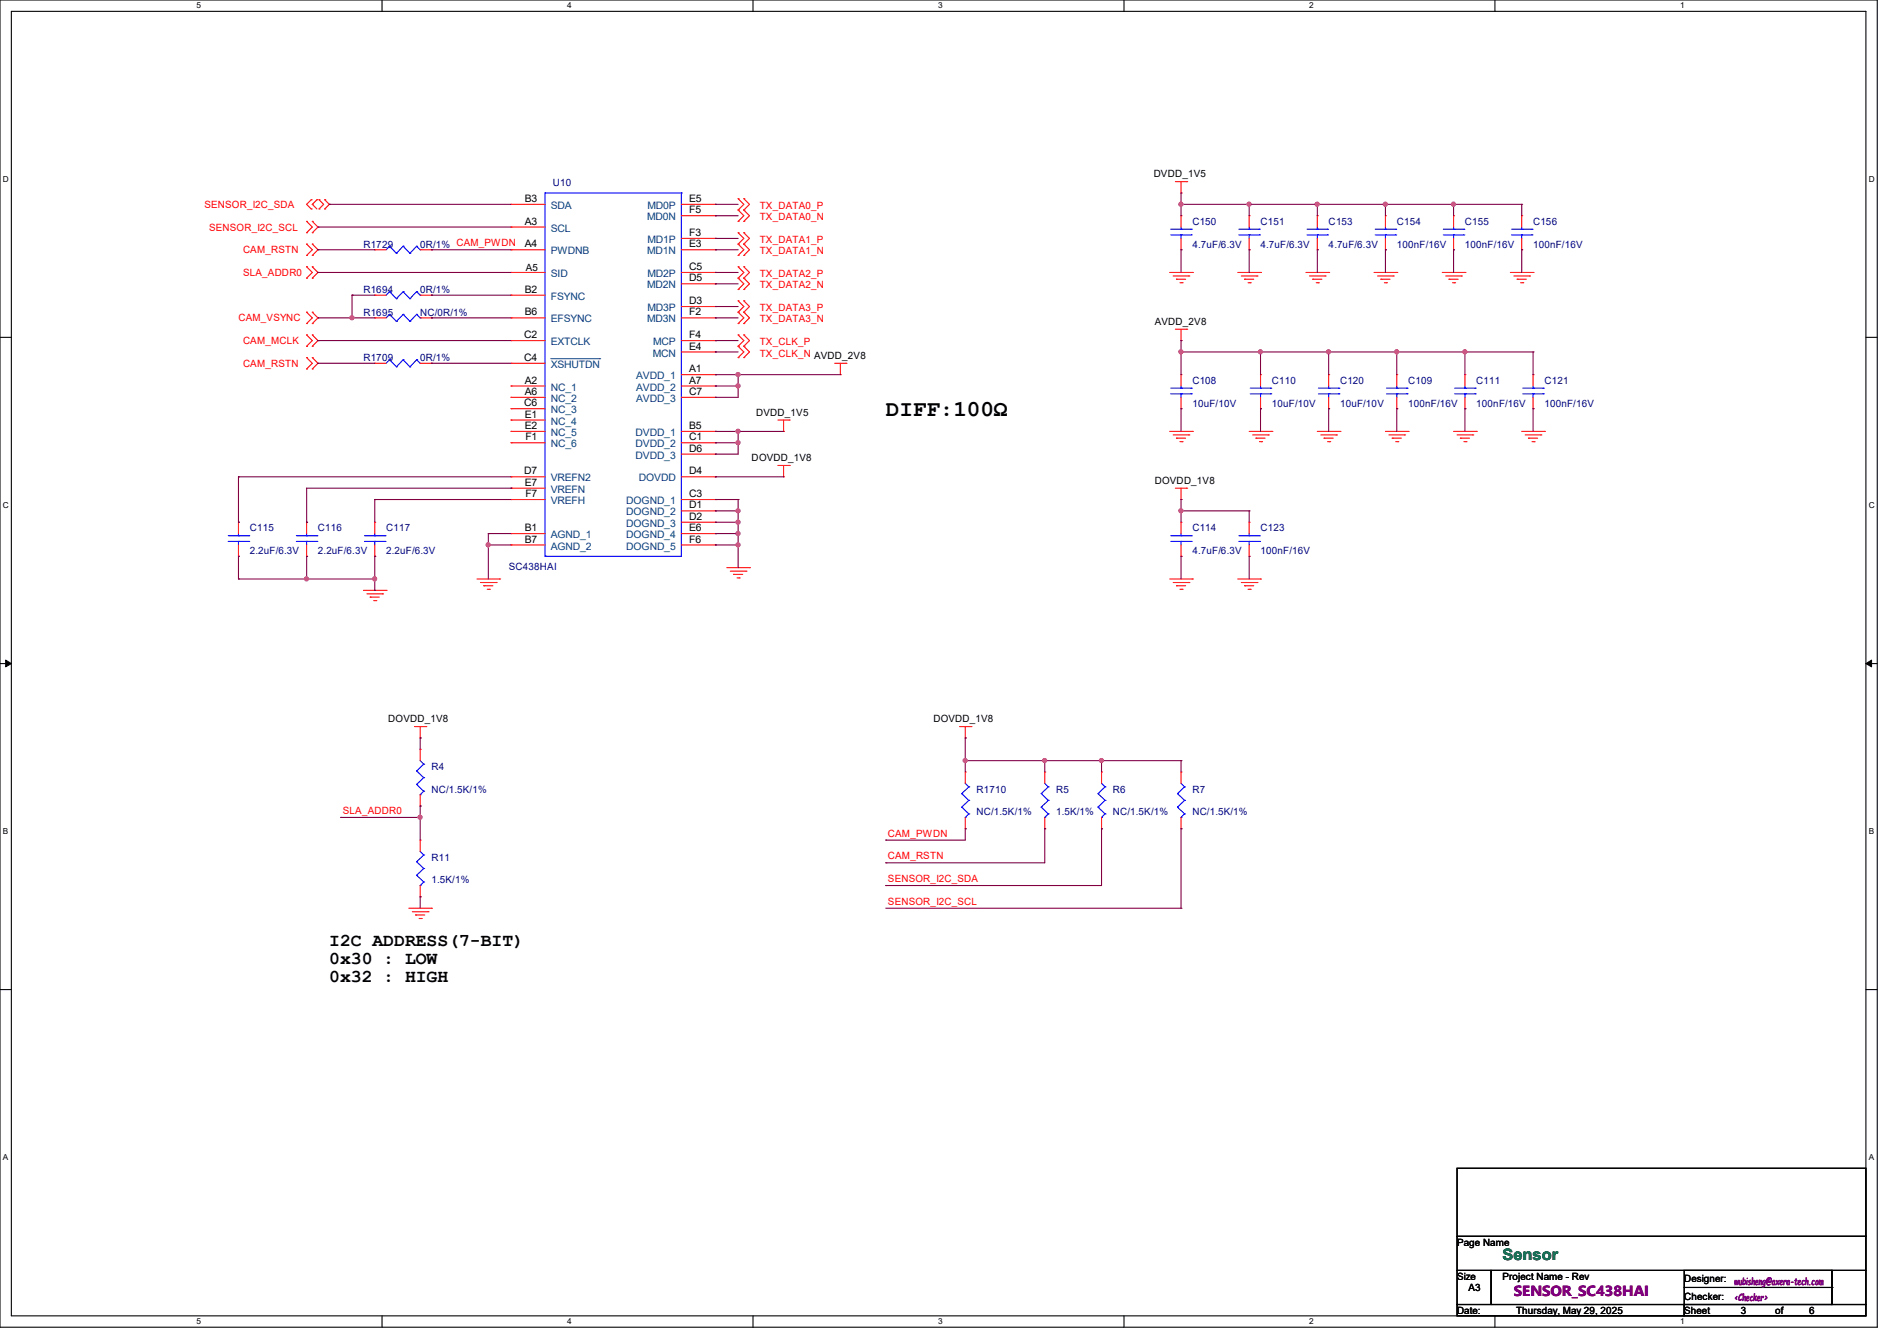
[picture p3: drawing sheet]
<svg xmlns="http://www.w3.org/2000/svg" width="297mm" height="210mm" viewBox="0 0 297 210" stroke-linecap="round" stroke-linejoin="round" font-family="sans-serif">
<path d="M0 0h293.9v207.9h-293.9zM1.8 1.8h290.3v204.3h-290.3z" fill="none" stroke="#000" stroke-width=".17"/>
<g fill="#fff">
<path d="M30.8 .2h.7v1.4h-.7z"/>
<path d="M30.8 206.2h.7v1.4h-.7z"/>
</g>
<path d="M59.8 0v1.8M59.8 206.1v1.8" fill="none" stroke="#000" stroke-width=".17"/>
<g fill="#fff">
<path d="M88.8 .2h.7v1.4h-.7z"/>
<path d="M88.8 206.2h.7v1.4h-.7z"/>
</g>
<path d="M117.9 0v1.8M117.9 206.1v1.8" fill="none" stroke="#000" stroke-width=".17"/>
<g fill="#fff">
<path d="M146.9 .2h.7v1.4h-.7z"/>
<path d="M146.9 206.2h.7v1.4h-.7z"/>
</g>
<path d="M176 0v1.8M176 206.1v1.8" fill="none" stroke="#000" stroke-width=".17"/>
<g fill="#fff">
<path d="M205 .2h.7v1.4h-.7z"/>
<path d="M205 206.2h.7v1.4h-.7z"/>
</g>
<path d="M234.1 0v1.8M234.1 206.1v1.8" fill="none" stroke="#000" stroke-width=".17"/>
<g fill="#fff">
<path d="M263.1 .2h.6v1.4h-.6z"/>
<path d="M263.1 206.2h.6v1.4h-.6z"/>
<path d="M.5 27.3h.9v1.4h-.9z"/>
<path d="M292.6 27.3h.9v1.4h-.9z"/>
<path d="M.5 78.4h.9v1.4h-.9z"/>
<path d="M292.6 78.4h.9v1.4h-.9z"/>
</g>
<path d="M0 52.8h1.8M292.1 52.8h1.8" fill="none" stroke="#000" stroke-width=".17"/>
<g fill="#fff">
<path d="M.5 129.5h.8v1.4h-.8z"/>
<path d="M292.6 129.5h.8v1.4h-.8z"/>
</g>
<path d="M0 103.9h1.8M292.1 103.9h1.8" fill="none" stroke="#000" stroke-width=".17"/>
<path d="M.9 103.4l.9 .5-.9 .5zM292.1 103.9l.9-.5v1z" fill="#000" stroke="#000" stroke-width=".16"/>
<g fill="#fff">
<path d="M.5 180.5h.8v1.4h-.8z"/>
<path d="M292.6 180.5h.8v1.4h-.8z"/>
</g>
<path d="M0 155h1.8M292.1 155h1.8M228.1 183h64v10.6h-64zM228.1 193.6h64v5.4h-64zM228.1 199h5.4v5.3h-5.4zM233.5 199h53.3v5.3h-53.3zM263.7 199h23.1v5.3h-23.1zM286.8 199h5.3v5.3h-5.3zM228.1 204.3h35.6v1.8h-35.6zM263.7 204.3h28.4v1.8h-28.4zM263.7 201.6h23.1M286.8 201.6h.1" fill="none" stroke="#000" stroke-width=".17"/>
<g fill="none" stroke="#f00" stroke-width=".17">
<path d="M48 36.4h.1M48 34.7h.1M48 38.2h.1M48 34.7l.9 .9-.9 .8M48 38.2l.9 .9-.9 .9M48.7 32.7h.1M48.7 31.3h.1M48.7 31.3l-.7 .7 .7 .7M48.9 34.7h.1M48.9 36.4h.1M48.9 32h.1M48.9 38.2h.1"/>
<path d="M48.9 34.7l.9 .9-.9 .8M48.9 32l.7 .7M48.9 38.2l.9 .9-.9 .9M49.6 31.3h.1M49.6 31.3l-.7 .7M50 31.3h.1M50 32.7h.1M50 31.3l.7 .7-.7 .7M50.8 31.3h.1M50.8 32.7h.1M50.8 31.3l.8 .7-.8 .7M58.7 39.1h.1"/>
<path d="M58.7 39.1h1.8M65.8 39.1h1.8M67.6 39.1h.1M80 35.6h.1M80 39.1h.1M80 32h.1M80 39.1h5.3M80 35.6h5.3M80 32h5.3M106.7 39.1h5.3M106.7 32h5.3M106.7 37.3h5.3"/>
<path d="M106.7 33.8h5.3M112 39.1h.1M112 32h.1M112 37.3h.1M112 33.8h.1M115.6 31.1h.1M115.6 32.9h.1M115.6 34.7h.1M115.6 36.4h.1M115.6 38.2h.1M115.6 31.1l.9 .9-.9 .9M115.6 32.9l.9 .9-.9 .9"/>
<path d="M115.6 36.4l.9 .9-.9 .9M115.6 38.2l.9 .9-.9 .9M116.5 31.1h.1M116.5 32.9h.1M116.5 34.7h.1M116.5 36.4h.1M116.5 38.2h.1M116.5 31.1l.8 .9-.8 .9M116.5 32.9l.8 .9-.8 .9M116.5 36.4l.8 .9-.8 .9M116.5 38.2l.8 .9-.8 .9M184 28.4h1.8"/>
<path d="M184.9 30.2h.1M184.9 33.8h.1M184.9 39.1h.1M184.9 28.4v1.8M184.9 33.8v1.8M184.9 37.3v1.8M185.8 28.4h.1M195.6 33.8h.1M195.6 39.1h.1M195.6 33.8v1.8M195.6 37.3v1.8M206.2 33.8h.1"/>
<path d="M206.2 39.1h.1M206.2 33.8v1.8M206.2 37.3v1.8M216.9 33.8h.1M216.9 39.1h.1M216.9 33.8v1.8M216.9 37.3v1.8M227.6 33.8h.1M227.6 39.1h.1M227.6 33.8v1.8M227.6 37.3v1.8M238.3 33.8h.1"/>
<path d="M238.3 39.1h.1M238.3 33.8v1.8M238.3 37.3v1.8M48 54.2h.1M48 52.5h.1M48 57.8h.1M48 56h.1M48 50.7h.1M48 48.9h.1M48 43.6h.1M48 41.8h.1M48 40h.1"/>
<path d="M48 52.5l.9 .8-.9 .9M48 56l.9 .9-.9 .9M48 48.9l.9 .9-.9 .9M48 41.8l.9 .9-.9 .9M48.9 52.5h.1M48.9 54.2h.1M48.9 56h.1M48.9 57.8h.1M48.9 48.9h.1M48.9 50.7h.1M48.9 41.8h.1M48.9 43.6h.1"/>
<path d="M48.9 40h.1M48.9 52.5l.9 .8-.9 .9M48.9 56l.9 .9-.9 .9M48.9 48.9l.9 .9-.9 .9M48.9 41.8l.9 .9-.9 .9M58.7 56.9h.1M58.7 46.2h.1M58.7 49.8h.1M58.7 56.9h1.8M58.7 46.2h1.8M58.7 49.8h1.8M65.8 56.9h1.8"/>
<path d="M65.8 46.2h1.8M65.8 49.8h1.8M67.6 56.9h.1M67.6 46.2h.1M67.6 49.8h.1M80 42.7h.1M80 46.2h.1M80 49.8h.1M80 53.3h.1M80 56.9h.1M80 42.7h5.3M80 56.9h5.3"/>
<path d="M80 46.2h5.3M80 49.8h5.3M80 53.3h5.3M106.7 42.7h5.3M106.7 58.7h5.3M106.7 49.8h5.3M106.7 53.3h5.3M106.7 48h5.3M106.7 44.4h5.3M106.7 55.1h5.3M112 58.7h.1M112 42.7h.1"/>
<path d="M112 48h.1M112 44.4h.1M112 55.1h.1M112 49.8h.1M112 53.3h.1M115.6 52.5h.1M115.6 54.2h.1M115.6 56h.1M115.6 40h.1M115.6 41.8h.1M115.6 43.6h.1M115.6 45.3h.1"/>
<path d="M115.6 47.1h.1M115.6 48.9h.1M115.6 50.7h.1M115.6 52.5l.9 .8-.9 .9M115.6 54.2l.9 .9-.9 .9M115.6 41.8l.9 .9-.9 .9M115.6 43.6l.9 .8-.9 .9M115.6 47.1l.9 .9-.9 .9M115.6 48.9l.9 .9-.9 .9M116.5 52.5h.1M116.5 54.2h.1M116.5 56h.1"/>
<path d="M116.5 40h.1M116.5 41.8h.1M116.5 43.6h.1M116.5 45.3h.1M116.5 47.1h.1M116.5 48.9h.1M116.5 50.7h.1M116.5 52.5l.8 .8-.8 .9M116.5 54.2l.8 .9-.8 .9M116.5 41.8l.8 .9-.8 .9M116.5 43.6l.8 .8-.8 .9M116.5 47.1l.8 .9-.8 .9"/>
<path d="M116.5 48.9l.8 .9-.8 .9M130.7 56.9h1.8M131.6 58.7h.1M131.6 56.9v1.8M132.5 56.9h.1M183.1 42.7h3.6M183.7 43.2h2.4M184 51.6h1.8M184.2 43.7h.1M184.2 43.7h1.4M184.7 44.3h.4M184.9 53.3h.1"/>
<path d="M184.9 58.7h.1M184.9 51.6v1.7M184.9 58.7v1.8M185.1 44.3h.1M185.8 51.6h.1M186.1 43.2h.1M186.7 42.7h.1M193.8 42.7h3.6M194.4 43.2h2.4M194.9 43.7h.1M194.9 43.7h1.4M195.4 44.3h.3"/>
<path d="M195.7 44.3h.1M196.8 43.2h.1M197.4 42.7h.1M197.4 58.7h.1M197.4 58.7v1.8M204.5 42.7h3.5M205 43.2h2.5M205.5 43.7h.1M205.5 43.7h1.5M206.1 44.3h.3M206.4 44.3h.1M207.5 43.2h.1"/>
<path d="M208 42.7h.1M208 58.7h.1M208 58.7v1.8M215.1 42.7h3.6M215.7 43.2h2.4M216.2 43.7h.1M216.2 43.7h1.4M216.7 44.3h.4M217.1 44.3h.1M218.1 43.2h.1M218.7 42.7h.1M218.7 58.7h.1"/>
<path d="M218.7 58.7v1.8M225.8 42.7h3.6M226.4 43.2h2.4M226.9 43.7h.1M226.9 43.7h1.4M227.4 44.3h.4M227.8 44.3h.1M228.8 43.2h.1M229.4 42.7h.1M229.4 58.7h.1M229.4 58.7v1.8M236.5 42.7h3.5"/>
<path d="M237 43.2h2.5M237.5 43.7h.1M237.5 43.7h1.5M238.1 44.3h.3M238.4 44.3h.1M239.5 43.2h.1M240 42.7h.1M240 58.7h.1M240 58.7v1.8M80 60.5h.1M80 62.2h.1M80 64h.1"/>
<path d="M80 74.7h.1M80 65.8h.1M80 67.6h.1M80 76.5h.1M80 69.3h.1M80 78.2h.1M80 67.6h5.3M80 65.8h5.3M80 76.5h5.3M80 60.5h5.3M80 62.2h5.3M80 69.3h5.3"/>
<path d="M80 78.2h5.3M80 64h5.3M80 74.7h5.3M106.7 67.6h5.3M106.7 60.5h5.3M106.7 62.2h5.3M106.7 69.3h5.3M106.7 78.2h5.3M106.7 74.7h5.3M106.7 71.1h5.3M112 60.5h.1M112 67.6h.1"/>
<path d="M112 69.3h.1M112 78.2h.1M112 62.2h.1M112 74.7h.1M112 71.1h.1M121.8 65.8h1.8M121.8 72.9h1.8M122.7 67.6h.1M122.7 74.7h.1M122.7 65.8v1.8M122.7 72.9v1.8M123.6 65.8h.1"/>
<path d="M123.6 72.9h.1M183.1 67.6h3.6M183.7 68.1h2.4M184 76.5h1.8M184.2 68.6h.1M184.2 68.6h1.4M184.7 69.2h.4M184.9 78.2h.1M184.9 64h.1M184.9 62.2v1.8M184.9 76.5v1.7M185.1 69.2h.1"/>
<path d="M185.8 76.5h.1M186.1 68.1h.1M186.7 67.6h.1M195.6 67.6h3.5M196.1 68.1h2.5M196.6 68.6h.1M196.6 68.6h1.5M197.2 69.2h.3M197.4 64h.1M197.4 62.2v1.8M197.5 69.2h.1M198.6 68.1h.1"/>
<path d="M199.1 67.6h.1M206.2 67.6h3.6M206.8 68.1h2.5M207.3 68.6h.1M207.3 68.6h1.4M207.9 69.2h.3M208 64h.1M208 62.2v1.8M208.2 69.2h.1M209.3 68.1h.1M209.8 67.6h.1M216.9 67.6h3.6"/>
<path d="M217.5 68.1h2.4M218 68.6h.1M218 68.6h1.4M218.5 69.2h.4M218.7 64h.1M218.7 62.2v1.8M218.9 69.2h.1M219.9 68.1h.1M220.5 67.6h.1M227.6 67.6h3.5M228.1 68.1h2.5M228.6 68.6h.1"/>
<path d="M228.6 68.6h1.5M229.2 69.2h.3M229.4 64h.1M229.4 62.2v1.8M229.5 69.2h.1M230.6 68.1h.1M231.1 67.6h.1M238.3 67.6h3.5M238.8 68.1h2.5M239.3 68.6h.1M239.3 68.6h1.4M239.9 69.2h.3"/>
<path d="M240 64h.1M240 62.2v1.8M240.2 69.2h.1M241.3 68.1h.1M241.8 67.6h.1M37.3 81.8h.1M37.3 87.1h.1M37.3 81.8v1.8M37.3 85.3v1.8M48 81.8h.1M48 87.1h.1M48 81.8v1.8"/>
<path d="M48 85.3v1.8M56.9 92.5h3.6M57.4 93h2.5M58 93.5h.1M58 93.5h1.4M58.5 94.1h.3M58.7 81.8h.1M58.7 87.1h.1M58.7 81.8v1.8M58.7 85.3v1.8M58.8 94.1h.1M59.9 93h.1"/>
<path d="M60.5 92.5h.1M74.7 90.7h3.5M75.2 91.2h2.5M75.7 91.7h.1M75.7 91.7h1.5M76.3 92.3h.3M76.6 92.3h.1M77.7 91.2h.1M78.2 90.7h.1M80 83.6h.1M80 85.3h.1M80 83.6h5.3"/>
<path d="M80 85.3h5.3M106.7 83.6h5.3M106.7 85.3h5.3M106.7 80h5.3M106.7 81.8h5.3M112 80h.1M112 81.8h.1M112 83.6h.1M112 85.3h.1M113.8 88.9h3.5M114.3 89.5h2.5M114.9 90h.1"/>
<path d="M114.9 90h1.4M115.4 90.5h.3M115.7 90.5h.1M116.8 89.5h.1M117.3 88.9h.1M183.1 90.7h3.6M183.7 91.2h2.4M184.2 91.7h.1M184.2 91.7h1.4M184.7 92.3h.4M184.9 81.8h.1M184.9 87.1h.1"/>
<path d="M184.9 81.8v1.8M184.9 85.3v1.8M185.1 92.3h.1M186.1 91.2h.1M186.7 90.7h.1M193.8 90.7h3.6M194.4 91.2h2.4M194.9 91.7h.1M194.9 91.7h1.4M195.4 92.3h.3M195.6 81.8h.1M195.6 87.1h.1"/>
<path d="M195.6 81.8v1.8M195.6 85.3v1.8M195.7 92.3h.1M196.8 91.2h.1M197.4 90.7h.1M64.9 113.8h1.8M65.8 115.6h.1M65.8 117.3h.1M65.8 113.8v1.8M65.8 117.3v1.8M66.7 113.8h.1M150.2 113.8h1.8"/>
<path d="M151.1 115.6h.1M151.1 113.8v1.8M152 113.8h.1M65.8 131.6h.1M65.8 126.2h.1M65.8 124.5v1.7M65.8 131.6v1.7M65.8 138.7v1.8M151.1 120.9h.1M151.1 129.8h.1M151.1 120.9v1.8M151.1 128v1.8"/>
<path d="M163.6 120.9h.1M163.6 129.8h.1M163.6 120.9v1.8M163.6 128v1.8M172.5 120.9h.1M172.5 129.8h.1M172.5 120.9v1.8M172.5 128v1.8M184.9 120.9h.1M184.9 129.8h.1M184.9 120.9v1.8M184.9 128v1.8"/>
<path d="M64 142.2h3.6M64.6 142.8h2.4M65.1 143.3h.1M65.1 143.3h1.4M65.6 143.8h.4M65.8 140.5h.1M66 143.8h.1M67 142.8h.1M67.6 142.2h.1"/>
</g>
<g fill="none" stroke="#00f" stroke-width=".17">
<path d="M61 38.6h.1M61 38.6l-.5 .5M61 38.6l1.1 1.1M62.1 39.7h.1M63.1 38.6h.1M63.1 38.6l-1 1.1M63.1 38.6l1.1 1.1M64.2 39.7h.1M65.2 38.6h.1M65.2 38.6l-1 1.1M65.2 38.6l.6 .5M65.8 39.1h.1"/>
<path d="M85.3 30.2h.1M85.3 30.2v56.9M85.3 30.2h21.4M106.7 30.2h.1M106.7 30.2v56.9h-21.4M183.3 36.8h3.2M183.3 35.9h3.2M184.9 35.9h.1M184.9 36.8h.1M184.9 35.6v.3M184.9 36.8v.5M186.5 36.8h.1"/>
<path d="M186.5 35.9h.1M194 36.8h3.2M194 35.9h3.2M195.6 35.9h.1M195.6 36.8h.1M195.6 35.6v.3M195.6 36.8v.5M197.2 36.8h.1M197.2 35.9h.1M204.6 36.8h3.3M204.6 35.9h3.3M206.2 35.9h.1"/>
<path d="M206.2 36.8h.1M206.2 35.6v.3M206.2 36.8v.5M207.9 36.8h.1M207.9 35.9h.1M215.3 36.8h3.2M215.3 35.9h3.2M216.9 35.9h.1M216.9 36.8h.1M216.9 35.6v.3M216.9 36.8v.5M218.5 36.8h.1"/>
<path d="M218.5 35.9h.1M226 36.8h3.2M226 35.9h3.2M227.6 35.9h.1M227.6 36.8h.1M227.6 35.6v.3M227.6 36.8v.5M229.2 36.8h.1M229.2 35.9h.1M236.6 36.8h3.3M236.6 35.9h3.3M238.3 35.9h.1"/>
<path d="M238.3 36.8h.1M238.3 35.6v.3M238.3 36.8v.5M239.9 36.8h.1M239.9 35.9h.1M61 56.3h.1M61 45.7h.1M61 49.2h.1M61 56.3l-.5 .6M61 56.3l1.1 1.1M61 45.7l-.5 .5M61 45.7l1.1 1.1"/>
<path d="M61 49.2l-.5 .6M61 49.2l1.1 1.1M62.1 57.4h.1M62.1 46.8h.1M62.1 50.3h.1M63.1 56.3h.1M63.1 45.7h.1M63.1 49.2h.1M63.1 56.3l-1 1.1M63.1 56.3l1.1 1.1M63.1 45.7l-1 1.1M63.1 45.7l1.1 1.1"/>
<path d="M63.1 49.2l-1 1.1M63.1 49.2l1.1 1.1M64.2 57.4h.1M64.2 46.8h.1M64.2 50.3h.1M65.2 56.3h.1M65.2 45.7h.1M65.2 49.2h.1M65.2 56.3l-1 1.1M65.2 56.3l.6 .6M65.2 45.7l-1 1.1M65.2 45.7l.6 .5"/>
<path d="M65.2 49.2l-1 1.1M65.2 49.2l.6 .6M65.8 56.9h.1M65.8 46.2h.1M65.8 49.8h.1M183.3 61.7h3.2M183.3 60.8h3.2M184.9 60.8h.1M184.9 61.7h.1M184.9 60.5v.3M184.9 61.7v.5M186.5 61.7h.1"/>
<path d="M186.5 60.8h.1M195.7 61.7h3.3M195.7 60.8h3.3M197.4 60.8h.1M197.4 61.7h.1M197.4 60.5v.3M197.4 61.7v.5M199 61.7h.1M199 60.8h.1M206.4 61.7h3.2M206.4 60.8h3.2M208 60.8h.1"/>
<path d="M208 61.7h.1M208 60.5v.3M208 61.7v.5M209.6 61.7h.1M209.6 60.8h.1M217.1 61.7h3.2M217.1 60.8h3.2M218.7 60.8h.1M218.7 61.7h.1M218.7 60.5v.3M218.7 61.7v.5M220.3 61.7h.1"/>
<path d="M220.3 60.8h.1M227.8 61.7h3.2M227.8 60.8h3.2M229.4 60.8h.1M229.4 61.7h.1M229.4 60.5v.3M229.4 61.7v.5M231 61.7h.1M231 60.8h.1M238.4 61.7h3.2M238.4 60.8h3.2M240 60.8h.1"/>
<path d="M240 61.7h.1M240 60.5v.3M240 61.7v.5M241.6 61.7h.1M241.6 60.8h.1M35.7 84.8h3.2M35.7 83.9h3.2M37.3 83.9h.1M37.3 84.8h.1M37.3 83.6v.3M37.3 84.8v.5M38.9 84.8h.1"/>
<path d="M38.9 83.9h.1M46.4 84.8h3.2M46.4 83.9h3.2M48 83.9h.1M48 84.8h.1M48 83.6v.3M48 84.8v.5M49.6 84.8h.1M49.6 83.9h.1M57.1 84.8h3.2M57.1 83.9h3.2M58.7 83.9h.1"/>
<path d="M58.7 84.8h.1M58.7 83.6v.3M58.7 84.8v.5M60.3 84.8h.1M60.3 83.9h.1M85.3 87.1h.1M183.3 84.8h3.2M183.3 83.9h3.2M184.9 83.9h.1M184.9 84.8h.1M184.9 83.6v.3M184.9 84.8v.5"/>
<path d="M186.5 84.8h.1M186.5 83.9h.1M194 84.8h3.2M194 83.9h3.2M195.6 83.9h.1M195.6 84.8h.1M195.6 83.6v.3M195.6 84.8v.5M197.2 84.8h.1M197.2 83.9h.1M65.8 119.1l.5 .6M66.3 119.7h.1"/>
<path d="M66.3 119.7l-1.1 1M65.2 135h.1M65.2 137.1h.1M65.2 120.7h.1M65.2 122.9h.1M65.2 135l1.1 1M65.2 137.1l1.1 1M65.2 120.7l1.1 1.1M65.2 122.9l1.1 1M65.8 138.7h.1M65.8 124.5h.1M65.8 133.3l.5 .6"/>
<path d="M66.3 133.9h.1M66.3 136h.1M66.3 138.1h.1M66.3 121.8h.1M66.3 123.9h.1M66.3 133.9l-1.1 1.1M66.3 136l-1.1 1.1M66.3 138.1l-.5 .6M66.3 121.8l-1.1 1.1M66.3 123.9l-.5 .6M150.6 124.3h.1M150.6 126.4h.1"/>
<path d="M150.6 124.3l1.1 1M150.6 126.4l1.1 1.1M151.1 128h.1M151.1 122.7l.6 .5M151.7 123.2h.1M151.7 125.3h.1M151.7 127.5h.1M151.7 123.2l-1.1 1.1M151.7 125.3l-1.1 1.1M151.7 127.5l-.6 .5M163 124.3h.1M163 126.4h.1"/>
<path d="M163 124.3l1.1 1M163 126.4l1.1 1.1M163.6 128h.1M163.6 122.7l.5 .5M164.1 123.2h.1M164.1 125.3h.1M164.1 127.5h.1M164.1 123.2l-1.1 1.1M164.1 125.3l-1.1 1.1M164.1 127.5l-.5 .5M171.9 124.3h.1M171.9 126.4h.1"/>
<path d="M171.9 124.3l1.1 1M171.9 126.4l1.1 1.1M172.5 128h.1M172.5 122.7l.5 .5M173 123.2h.1M173 125.3h.1M173 127.5h.1M173 123.2l-1.1 1.1M173 125.3l-1.1 1.1M173 127.5l-.5 .5M184.4 124.3h.1M184.4 126.4h.1"/>
<path d="M184.4 124.3l1.1 1M184.4 126.4l1.1 1.1M184.9 128h.1M184.9 122.7l.6 .5M185.5 123.2h.1M185.5 125.3h.1M185.5 127.5h.1M185.5 123.2l-1.1 1.1M185.5 125.3l-1.1 1.1M185.5 127.5l-.6 .5"/>
</g>
<path d="M86.2 56.2h7.7M93.9 56.2h.1" fill="none" stroke="#004080" stroke-width=".16"/>
<g fill="none" stroke="#800040" stroke-width=".17">
<path d="M49.8 35.6h.1M49.8 39.1h.1M49.8 35.6h30.2M49.8 39.1h8.9M51.6 32h.1M51.6 32h28.4M67.6 39.1h.1M67.6 39.1h12.4M112 32h.1M112 33.8h.1M112 37.3h.1M112 39.1h.1"/>
<path d="M112 32h3.6M112 33.8h3.6M112 37.3h3.6M112 39.1h3.6M184.9 39.1h.1M184.9 32h.1M184.9 30.2h.1M184.9 30.2v3.6M184.9 39.1v3.6M184.9 32h53.4M195.6 39.1h.1M195.6 32h.1"/>
<path d="M195.6 32v1.8M195.6 39.1v3.6M206.2 39.1h.1M206.2 32h.1M206.2 32v1.8M206.2 39.1v3.6M216.9 39.1h.1M216.9 32h.1M216.9 32v1.8M216.9 39.1v3.6M227.6 39.1h.1M227.6 32h.1"/>
<path d="M227.6 32v1.8M227.6 39.1v3.6M238.3 39.1h.1M238.3 32h.1M238.3 32v1.8M238.3 39.1v3.6M49.8 53.3h.1M49.8 42.7h.1M49.8 56.9h.1M49.8 49.8h.1M49.8 53.3h30.2M49.8 42.7h30.2"/>
<path d="M49.8 56.9h8.9M49.8 49.8h8.9M55.1 46.2h.1M55.1 49.8h.1M55.1 46.2h3.6M55.1 46.2v3.6M67.6 46.2h.1M67.6 49.8h.1M67.6 56.9h.1M67.6 56.9h12.4M67.6 46.2h12.4M67.6 49.8h12.4"/>
<path d="M112 53.3h.1M112 55.1h.1M112 42.7h.1M112 44.4h.1M112 48h.1M112 49.8h.1M112 58.7h.1M112 53.3h3.6M112 42.7h3.6M112 49.8h3.6M112 55.1h3.6M112 44.4h3.6"/>
<path d="M112 48h3.6M112 58.7h19.6M115.6 58.7h.1M115.6 58.7v3.5h-3.6M184.9 53.3h.1M184.9 55.1h.1M184.9 53.3v5.4M184.9 55.1h55.1M197.4 55.1h.1M197.4 55.1v3.6M208 55.1h.1M208 55.1v3.6"/>
<path d="M218.7 55.1h.1M218.7 55.1v3.6M229.4 55.1h.1M229.4 55.1v3.6M240 55.1h.1M240 55.1v3.6M37.3 74.7h.1M37.3 74.7v7.1M37.3 74.7h42.7M58.7 78.2h.1M58.7 78.2v3.6M58.7 78.2h21.3"/>
<path d="M80 76.5h.1M80 76.5h-32v5.3M112 60.5h.1M112 62.2h.1M112 67.6h.1M112 69.3h.1M112 71.1h.1M112 74.7h.1M112 78.2h.1M112 60.5h3.6M112 67.6h10.7M112 69.3h3.6"/>
<path d="M112 74.7h10.7M112 78.2h3.6M115.6 60.5h.1M115.6 67.6h.1M115.6 69.3h.1M115.6 78.2h.1M115.6 67.6v3.5h-3.6M115.6 78.2v10.7M184.9 64h.1M184.9 78.2h.1M184.9 64v3.6M184.9 78.2v3.6"/>
<path d="M197.4 64h.1M197.4 64v3.6M208 64h.1M208 64v3.6M218.7 64h.1M218.7 64v3.6M229.4 64h.1M229.4 64v3.6M240 64h.1M240 64v3.6M37.3 87.1h.1M37.3 81.8h.1"/>
<path d="M37.3 90.7h.1M37.3 87.1v3.6M37.3 90.7h21.4M48 90.7h.1M48 81.8h.1M48 87.1h.1M48 87.1v3.6M58.7 92.5h.1M58.7 87.1h.1M58.7 87.1v5.4M76.5 85.3h.1M76.5 83.6h.1"/>
<path d="M76.5 83.6h3.5M76.5 85.3h3.5M76.5 83.6v7.1M112 80h.1M112 81.8h.1M112 83.6h.1M112 85.3h.1M112 80h3.6M112 81.8h3.6M112 83.6h3.6M112 85.3h3.6M115.6 80h.1"/>
<path d="M115.6 81.8h.1M115.6 83.6h.1M115.6 85.3h.1M184.9 80h.1M184.9 87.1h.1M184.9 87.1v3.6M184.9 80h10.7M195.6 80h.1M195.6 87.1h.1M195.6 80v1.8M195.6 87.1v3.6M65.8 115.6h.1"/>
<path d="M65.8 115.6v1.7M151.1 115.6h.1M151.1 119.1h.1M151.1 119.1h33.8M151.1 115.6v5.3M163.6 119.1h.1M163.6 119.1v1.8M172.5 119.1h.1M172.5 119.1v1.8M184.9 119.1h.1M184.9 119.1v1.8M53.3 128h.1"/>
<path d="M53.3 128h12.5M65.8 126.2h.1M65.8 128h.1M65.8 126.2v5.4M138.7 135.1h.1M138.7 138.7h.1M138.7 131.6h.1M151.1 129.8h.1M151.1 129.8v1.8h-12.4M163.6 129.8h.1M163.6 129.8v5.3h-24.9M172.5 129.8h.1"/>
<path d="M172.5 129.8v8.9h-33.8M184.9 129.8h.1M184.9 129.8v12.4M65.8 140.5h.1M65.8 140.5v1.7M138.7 142.2h46.2M184.9 142.2h.1"/>
</g>
<g fill="#f0f" stroke="#f0f" stroke-width=".17">
<circle cx="65.8" cy="128" r=".32"/>
<circle cx="172.4" cy="119.1" r=".32"/>
<circle cx="163.6" cy="119.1" r=".32"/>
<circle cx="55.1" cy="49.8" r=".32"/>
<circle cx="151.1" cy="119.1" r=".32"/>
<circle cx="58.7" cy="90.7" r=".32"/>
<circle cx="184.9" cy="55.1" r=".32"/>
<circle cx="184.9" cy="80" r=".32"/>
<circle cx="195.6" cy="32" r=".32"/>
<circle cx="184.9" cy="32" r=".32"/>
<circle cx="206.2" cy="32" r=".32"/>
<circle cx="227.6" cy="32" r=".32"/>
<circle cx="216.9" cy="32" r=".32"/>
<circle cx="115.5" cy="60.4" r=".32"/>
<circle cx="115.5" cy="69.3" r=".32"/>
<circle cx="115.5" cy="67.5" r=".32"/>
<circle cx="115.5" cy="58.7" r=".32"/>
<circle cx="115.5" cy="80" r=".32"/>
<circle cx="115.5" cy="83.5" r=".32"/>
<circle cx="115.5" cy="81.8" r=".32"/>
<circle cx="115.5" cy="85.3" r=".32"/>
<circle cx="197.3" cy="55.1" r=".32"/>
<circle cx="208" cy="55.1" r=".32"/>
<circle cx="229.3" cy="55.1" r=".32"/>
<circle cx="218.7" cy="55.1" r=".32"/>
<circle cx="76.4" cy="85.3" r=".32"/>
<circle cx="48" cy="90.7" r=".32"/>
</g>
<text font-size="3.6" x="138.7" y="65.2">DIFF:100Ω</text>
<g font-size="2.8">
<text x="51.6" y="148.2">I2C ADDRESS(7-BIT)</text>
<text x="51.6" y="151">0x30 : LOW</text>
<text x="51.6" y="153.8">0x32 : HIGH</text>
</g>
<text font-size="2.5" fill="#008000" x="235.2" y="197.3">Sensor</text>
<text font-size="2.3" fill="#800080" x="237" y="203">SENSOR_SC438HAI</text>
<g font-size="1.6" fill="#000080">
<text x="86.6" y="29.2">U10</text>
<text x="186.7" y="35.2">C150</text>
<text x="197.4" y="35.2">C151</text>
<text x="208" y="35.2">C153</text>
<text x="218.7" y="35.2">C154</text>
<text x="229.4" y="35.2">C155</text>
<text x="240" y="35.2">C156</text>
<text x="56.9" y="38.8">R1729</text>
<text x="65.8" y="38.8">0R/1% CAM_PWDN</text>
<text x="186.7" y="38.8">4.7uF/6.3V</text>
<text x="197.4" y="38.8">4.7uF/6.3V</text>
<text x="208" y="38.8">4.7uF/6.3V</text>
<text x="218.7" y="38.8">100nF/16V</text>
<text x="229.4" y="38.8">100nF/16V</text>
<text x="240" y="38.8">100nF/16V</text>
<text x="56.9" y="45.9">R1694</text>
<text x="65.8" y="45.9">0R/1%</text>
<text x="56.9" y="49.4">R1695</text>
<text x="65.8" y="49.4">NC/0R/1%</text>
<text x="56.9" y="56.6">R1709</text>
<text x="65.8" y="56.6">0R/1%</text>
<text x="186.7" y="60.1">C108</text>
<text x="186.7" y="63.7">10uF/10V</text>
<text x="199.1" y="60.1">C110</text>
<text x="199.1" y="63.7">10uF/10V</text>
<text x="209.8" y="60.1">C120</text>
<text x="209.8" y="63.7">10uF/10V</text>
<text x="220.5" y="60.1">C109</text>
<text x="220.5" y="63.7">100nF/16V</text>
<text x="231.1" y="60.1">C111</text>
<text x="231.1" y="63.7">100nF/16V</text>
<text x="241.8" y="60.1">C121</text>
<text x="241.8" y="63.7">100nF/16V</text>
<text x="39.1" y="83.2">C115</text>
<text x="49.8" y="83.2">C116</text>
<text x="60.5" y="83.2">C117</text>
<text x="186.7" y="83.2">C114</text>
<text x="197.4" y="83.2">C123</text>
<text x="39.1" y="86.8">2.2uF/6.3V</text>
<text x="49.8" y="86.8">2.2uF/6.3V</text>
<text x="60.5" y="86.8">2.2uF/6.3V</text>
<text x="79.7" y="89.3">SC438HAI</text>
<text x="186.7" y="86.8">4.7uF/6.3V</text>
<text x="197.4" y="86.8">100nF/16V</text>
<text x="67.6" y="120.6">R4</text>
<text x="67.6" y="124.1">NC/1.5K/1%</text>
<text x="152.9" y="124.1">R1710</text>
<text x="165.4" y="124.1">R5</text>
<text x="174.2" y="124.1">R6</text>
<text x="186.7" y="124.1">R7</text>
<text x="152.9" y="127.7">NC/1.5K/1%</text>
<text x="165.4" y="127.7">1.5K/1%</text>
<text x="174.2" y="127.7">NC/1.5K/1%</text>
<text x="186.7" y="127.7">NC/1.5K/1%</text>
<text x="67.6" y="134.8">R11</text>
<text x="67.6" y="138.3">1.5K/1%</text>
</g>
<g font-size="1.6">
<text x="180.6" y="27.8">DVDD_1V5</text>
<text x="82.2" y="35.2">A3</text>
<text x="82.2" y="31.6">B3</text>
<text x="107.9" y="31.6">E5</text>
<text x="107.9" y="33.4">F5</text>
<text x="82.2" y="38.7">A4</text>
<text x="107.9" y="38.7">E3</text>
<text x="107.9" y="37">F3</text>
<text x="82.2" y="45.8">B2</text>
<text x="82.3" y="42.5">A5</text>
<text x="107.9" y="42.3">C5</text>
<text x="107.9" y="47.6">D3</text>
<text x="107.9" y="44.1">D5</text>
<text x="82.1" y="53">C2</text>
<text x="82.2" y="49.4">B6</text>
<text x="107.9" y="49.4">F2</text>
<text x="107.9" y="53">F4</text>
<text x="180.8" y="50.9">AVDD_2V8</text>
<text x="82.1" y="56.5">C4</text>
<text x="107.9" y="58.3">A1</text>
<text x="107.9" y="54.7">E4</text>
<text x="82.1" y="63.6">C6</text>
<text x="82.2" y="60.1">A2</text>
<text x="82.2" y="61.8">A6</text>
<text x="82.2" y="65.4">E1</text>
<text x="107.9" y="60.1">A7</text>
<text x="107.9" y="61.8">C7</text>
<text x="118.4" y="65.1">DVDD_1V5</text>
<text x="82.2" y="67.2">E2</text>
<text x="82.3" y="69">F1</text>
<text x="107.9" y="67.2">B5</text>
<text x="107.9" y="69">C1</text>
<text x="107.9" y="70.7">D6</text>
<text x="82.1" y="74.3">D7</text>
<text x="82.2" y="76.1">E7</text>
<text x="82.3" y="77.9">F7</text>
<text x="107.9" y="77.9">C3</text>
<text x="107.9" y="74.3">D4</text>
<text x="117.7" y="72.2">DOVDD_1V8</text>
<text x="180.8" y="75.8">DOVDD_1V8</text>
<text x="82.2" y="83.2">B1</text>
<text x="107.9" y="79.6">D1</text>
<text x="107.9" y="81.4">D2</text>
<text x="107.9" y="83.2">E6</text>
<text x="82.2" y="85">B7</text>
<text x="107.9" y="85">F6</text>
<text x="60.8" y="113.1">DOVDD_1V8</text>
<text x="146.1" y="113.1">DOVDD_1V8</text>
<text x="228.1" y="195.1">Page Name</text>
<text x="228.1" y="200.4">Size</text>
<text x="229.9" y="202.2">A3</text>
<text x="235.2" y="200.4">Project Name - Rev</text>
<text x="263.7" y="200.7">Designer:</text>
<text x="263.7" y="203.6">Checker:</text>
<text x="228.1" y="205.7">Date:</text>
<text x="237.4" y="205.7">Thursday, May 29, 2025</text>
<text x="263.7" y="205.7">Sheet</text>
<text x="272.6" y="205.7">3</text>
<text x="277.9" y="205.7">of</text>
<text x="283.2" y="205.7">6</text>
</g>
<g font-size="1.6" fill="#f00">
<text x="32" y="32.6">SENSOR_I2C_SDA</text>
<text x="119" y="32.7">TX_DATA0_P</text>
<text x="119" y="34.5">TX_DATA0_N</text>
<text x="32.7" y="36.1">SENSOR_I2C_SCL</text>
<text x="38.1" y="39.7">CAM_RSTN</text>
<text x="119" y="38.1">TX_DATA1_P</text>
<text x="119" y="39.8">TX_DATA1_N</text>
<text x="38.1" y="43.2">SLA_ADDR0</text>
<text x="119" y="43.4">TX_DATA2_P</text>
<text x="119" y="45.2">TX_DATA2_N</text>
<text x="37.3" y="50.3">CAM_VSYNC</text>
<text x="38.1" y="53.9">CAM_MCLK</text>
<text x="119" y="48.7">TX_DATA3_P</text>
<text x="119" y="50.5">TX_DATA3_N</text>
<text x="38.1" y="57.4">CAM_RSTN</text>
<text x="119" y="54.1">TX_CLK_P</text>
<text x="119" y="55.8">TX_CLK_N AVDD_2V8</text>
<text x="53.7" y="127.5">SLA_ADDR0</text>
<text x="139" y="131">CAM_PWDN</text>
<text x="139" y="134.6">CAM_RSTN</text>
<text x="139" y="138.1">SENSOR_I2C_SDA</text>
<text x="139" y="141.7">SENSOR_I2C_SCL</text>
</g>
<g font-size="1.6" fill="#004080">
<text x="86.2" y="32.7">SDA</text>
<text x="101.3" y="34.5">MD0N</text>
<text x="101.4" y="32.7">MD0P</text>
<text x="86.2" y="36.3">SCL</text>
<text x="86.2" y="39.8">PWDNB</text>
<text x="101.3" y="39.8">MD1N</text>
<text x="101.4" y="38.1">MD1P</text>
<text x="86.2" y="43.4">SID</text>
<text x="86.2" y="46.9">FSYNC</text>
<text x="101.3" y="45.2">MD2N</text>
<text x="101.4" y="43.4">MD2P</text>
<text x="86.2" y="50.5">EFSYNC</text>
<text x="101.3" y="50.5">MD3N</text>
<text x="101.4" y="48.7">MD3P</text>
<text x="86.2" y="54.1">EXTCLK</text>
<text x="86.2" y="57.6">XSHUTDN</text>
<text x="99.6" y="59.4">AVDD_1</text>
<text x="102.2" y="55.8">MCN</text>
<text x="102.3" y="54.1">MCP</text>
<text x="86.2" y="61.2">NC_1</text>
<text x="86.2" y="63">NC_2</text>
<text x="86.2" y="64.7">NC_3</text>
<text x="99.6" y="61.2">AVDD_2</text>
<text x="99.6" y="63">AVDD_3</text>
<text x="86.2" y="66.5">NC_4</text>
<text x="86.2" y="68.3">NC_5</text>
<text x="86.2" y="70.1">NC_6</text>
<text x="99.5" y="68.3">DVDD_1</text>
<text x="99.5" y="70.1">DVDD_2</text>
<text x="99.5" y="71.8">DVDD_3</text>
<text x="86.2" y="75.4">VREFN2</text>
<text x="86.2" y="77.2">VREFN</text>
<text x="100" y="75.4">DOVDD</text>
<text x="86.2" y="79">VREFH</text>
<text x="98" y="79">DOGND_1</text>
<text x="98" y="80.7">DOGND_2</text>
<text x="98" y="82.5">DOGND_3</text>
<text x="86.2" y="84.3">AGND_1</text>
<text x="86.2" y="86.1">AGND_2</text>
<text x="98" y="84.3">DOGND_4</text>
<text x="98" y="86.1">DOGND_5</text>
</g>
<g font-size="1.6" fill="#800080">
<text x="271.5" y="201.2">wubisheng@axera-tech.com</text>
<text x="271.5" y="203.7">&lt;Checker&gt;</text>
</g>
<g font-size="1.3">
<text x="30.8" y="1.3">5</text>
<text x="88.8" y="1.3">4</text>
<text x="146.9" y="1.3">3</text>
<text x="205" y="1.3">2</text>
<text x="263.1" y="1.3">1</text>
<text x=".5" y="28.4">D</text>
<text x="292.6" y="28.4">D</text>
<text x=".5" y="79.5">C</text>
<text x="292.6" y="79.5">C</text>
<text x=".5" y="130.6">B</text>
<text x="292.6" y="130.6">B</text>
<text x=".5" y="181.7">A</text>
<text x="292.6" y="181.7">A</text>
<text x="30.8" y="207.4">5</text>
<text x="88.8" y="207.4">4</text>
<text x="146.9" y="207.4">3</text>
<text x="205" y="207.4">2</text>
<text x="263.1" y="207.4">1</text>
</g>
</svg>
